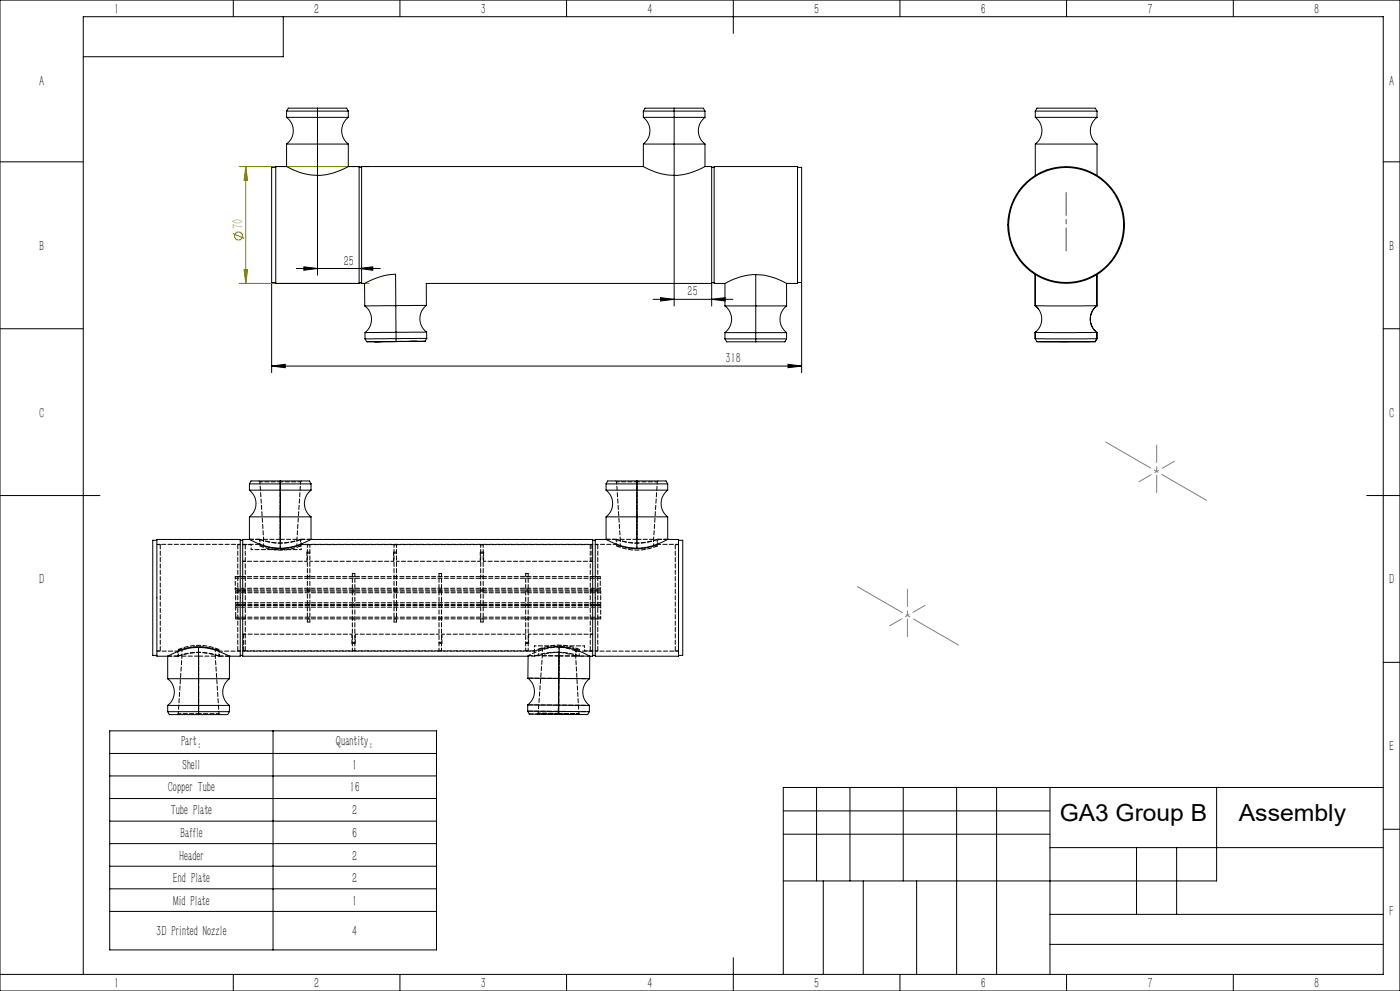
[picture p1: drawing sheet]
<svg xmlns="http://www.w3.org/2000/svg" width="420mm" height="297mm" viewBox="0 0 420 297" stroke-linecap="round" stroke-linejoin="round" font-family="sans-serif">
<g fill="none" stroke="#808000" stroke-width=".3">
<path d="M71.8 49.9h38.9M73.7 49.9v35M73.7 49.9l.6 4.1h-1.1zM69.8 70l3.5 1.4M71.8 84.9h38.9M73.2 80.9h1.1l-.6 4z"/>
<circle cx="71.6" cy="70.7" r="1.2"/>
</g>
<g fill="none" stroke="#000" stroke-width=".3">
<path d="M0 0h420v297h-420zM70 0v5M85 5v12h-60M120 0v5M170 0v5M220 0v10M270 0v5M320 0v5M370 0v5M0 48.5h25M95.2 52.6v29.9M202.2 52.6v39.1"/>
<path d="M415 48.5h5M91.2 80l4 .5-4 .5zM0 98.5h25M81.5 84.7v27M88.9 80.5h25.2M107.7 80.5l4.1-.5v1zM195.9 89.7h24M198.2 89.2l4 .5-4 .5zM213.5 89.7l4.1-.5v1zM213.5 84.9v6.8M240.5 84.7v27M415 98.5h5"/>
<path d="M81.5 109.7l4.1-.5v1zM81.5 109.7h159M236.4 109.2l4.1 .5-4.1 .5zM0 148.5h30M410 148.5h10M415 198.5h5M32.9 219h98.1v65.7h-98.1zM81.9 219v65.7M32.9 225.8h98.1M32.9 232.5h98.1M32.9 239.3h98.1M245 236v28"/>
<path d="M255 236v28M271 236v28M287 236v56M299 236v56M315 236v56M365 236v28h-130M415 236h-180v56M32.9 246.1h98.1M32.9 252.8h98.1M32.9 259.6h98.1M235 243h80M235 250h80"/>
<path d="M315 254h100M341 254v20M353 254v20M415 248.5h5M32.9 266.4h98.1M32.9 273.2h98.1M247 264v28M259 264v28M275 264v28M315 274h100M0 292h415v-287h-390v287M70 292v5"/>
<path d="M120 292v5M170 292v5M220 287v10M270 292v5M315 283h100M320 292v5M370 292v5"/>
</g>
<path d="M319.9 57.7v17.5" fill="none" stroke="#808080" stroke-width=".3" stroke-dasharray="30.5 1.3 1.3 1.3" stroke-dashoffset="23.7"/>
<path d="M352.3 138.2l-10.6 6.2M266.9 187.6l10.6-6.2" fill="none" stroke="#808080" stroke-width=".3" stroke-dasharray="30.5 1.3 1.3 1.3" stroke-dashoffset="26.2"/>
<path d="M347 133.4v14.2M272.2 176.6v14.2" fill="none" stroke="#808080" stroke-width=".3" stroke-dasharray="30.5 1.3 1.3 1.3" stroke-dashoffset="25.3"/>
<path d="M331.7 132.5l30.3 17.5M287.6 193.3l-30.4-17.5" fill="none" stroke="#808080" stroke-width=".3" stroke-dasharray="30.5 1.3 1.3 1.3" stroke-dashoffset="14.9"/>
<g fill="#000">
<path d="M91.2 80l4 .5-4 .5zM107.7 80.5l4.1-.5v1z"/>
<path d="M198.2 89.2l4 .5-4 .5zM213.5 89.7l4.1-.5v1z"/>
<path d="M81.5 109.7l4.1-.5v1zM236.4 109.2l4.1 .5-4.1 .5z"/>
</g>
<path d="M73.7 49.9l.6 4.1h-1.1zM73.2 80.9h1.1l-.6 4z" fill="#808000"/>
<g fill="none" stroke="#000" stroke-width=".3">
<path d="M86 35.2a5 5 0 0 1 0 8M86 35.2h9.2M86 33.3h18.5M86 33.3v1.9M95.2 35.2v8M95.2 35.2h9.3M95.2 32.4h-8.7l-.5 .9M95.2 32.4h8.8l.5 .9M95.2 32.4v2.8M104.5 35.2a5 5 0 0 0 0 8M104.5 33.3v1.9M193 35.2a5 5 0 0 1 0 8"/>
<path d="M193 35.2h9.2M193 33.3h18.5M193 33.3v1.9M202.2 35.2v8M202.2 35.2h9.3M202.2 32.4h-8.7l-.5 .9M202.2 32.4h8.8l.5 .9M202.2 32.4v2.8M211.5 35.2a5 5 0 0 0 0 8M211.5 33.3v1.9M310.6 35.2a5 5 0 0 1 0 8M310.6 35.2h18.5"/>
<path d="M310.6 33.3l.5-.9h17.5l.5 .9M310.6 33.3h18.5M310.6 33.3v1.9M329.1 35.2a5 5 0 0 0 0 8M329.1 33.3v1.9M82.7 50.2h-1.2v34.5h1.2M86 49.9l1.6 .8a18.6 18.6 0 0 0 7.6 1.9M86 43.2h9.2M86 49.9h-3.3v35h25v-35h-3.2M86 43.2v6.7M95.2 43.2h9.3M95.2 43.2v9.4"/>
<path d="M104.5 49.9l-.7 .4a18.5 18.5 0 0 1-8.6 2.3M104.5 43.2v6.7M107.7 50.2h.8M193 49.9l1.6 .8a19.1 19.1 0 0 0 7.6 1.9M193 43.2h9.2M193 49.9h-84.5v35h.9M193 43.2v6.7M202.2 43.2h9.3M202.2 43.2v9.4M211.5 49.9l-.8 .4a18.5 18.5 0 0 1-8.5 2.3M211.5 49.9h2v35h-85.6v6.6l-9.2 .1M211.5 43.2v6.7"/>
<path d="M213.5 50.2h.7M239.3 50.2h1.2v34.5h-1.2M310.6 43.2h18.5M310.6 43.2v9.4M313.8 51h.1M329.1 43.2v9.4M107.7 84.7h.8M109.4 84.9v6.8l9.3-.1M109.5 91.7a5 5 0 0 1 0 8M118.7 82.2a21 21 0 0 0-9.3 2.7M118.7 82.3v9.3M118.7 91.6l.1 8"/>
<path d="M118.8 99.6l-9.3 .1v1.9M118.8 99.6l9.2-.1v1.9M118.8 99.6v2.7M127.9 91.5a5 5 0 0 0 .1 8M213.5 84.7h.7M217.5 91.7a5 5 0 0 1 0 8M217.5 91.7h9.2M217.5 99.7h9.2M217.5 84.9h-3.3v-35h25.1v35h-3.3M217.5 84.9v6.8M217.5 99.7v1.9M226.7 82.3a20.3 20.3 0 0 0-9.2 2.6"/>
<path d="M226.7 82.3a19.2 19.2 0 0 1 8.9 2.4l.4 .2M226.7 91.7h9.3M226.7 91.7v8M226.7 99.7h9.3M226.7 82.3v9.4M226.7 99.7v2.7M236 91.7a5 5 0 0 0 0 8M236 84.9v6.8M236 99.7v1.9M310.6 91.6h18.4M310.6 91.6a5 5 0 0 1 .3 7.7M310.6 99.6h.1"/>
<path d="M310.6 82.3v9.4M310.6 99.6v1.9M310.6 91.6l.8 .8M310.6 91.7l1 1M310.6 91.7h.1M310.9 99.3l-.3 .3M328.2 98.8l.3 .3M328.5 99.1l.5 .5M329 91.6a5 5 0 0 0-.8 7.2M329 99.6h-18.4M329 82.3v9.3M329 99.6v1.9"/>
<path d="M329 99.7l.1 1.9M329.1 91.7h.1M329.1 91.7a5 5 0 0 0-1.3 6.6M329.1 82.3v9.4M109.5 101.6l.5 .8M118.7 102.3v.1M118.8 102.3l-8.8 .1h8.7M118.8 102.3h8.7l-8.8 .1M118.8 102.3l-6.4 .1h6.3M118.8 102.3h6.3l-6.4 .1M128 101.4l-18.5 .2M128 101.4l-.5 .9"/>
<path d="M217.5 101.6l.5 .8h8.7M217.5 101.6h18.5M236 101.6l-.5 .8h-8.8M310.6 101.5h18.4M310.6 101.5l.4 .9h7.7h9.8l.5-.9M329 101.6h.1M329.1 101.6l-.5 .8h-17.5M74.8 146.9a5 5 0 0 1 0 8M74.8 154.9h9.3M74.8 145h18.5M74.8 146.9h9.3M74.8 145v1.9"/>
<path d="M74.8 154.9v6.8M84.1 154.9h9.2M84.1 144.1h-8.8l-.5 .9M84.1 146.9v8M84.1 146.9h9.2M84.1 144.1h8.7l.5 .9M84.1 144.1v2.8M84.1 154.9v9.4M93.3 146.9a5 5 0 0 0 0 8M93.3 145v1.9M93.3 154.9v6.8M181.8 146.9a5 5 0 0 1 0 8"/>
<path d="M181.8 154.9h9.3M181.8 146.9h9.3M181.8 145h18.5M181.8 145v1.9M181.8 154.9v6.8M191.1 154.9h9.2M191.1 146.9v8M191.1 146.9h9.2M191.1 144.1h-8.8l-.5 .9M191.1 144.1h8.7l.5 .9M191.1 144.1v2.8M191.1 154.9v9.4"/>
<path d="M200.3 146.9a5 5 0 0 0 0 8M200.3 145v1.9M200.3 154.9v6.8M47.1 161.9h-1.3v34.5h1.3M72.1 161.9h.7M74.8 161.7l1.6 .8a19.3 19.3 0 0 0 7.7 1.8M74.8 161.7h-2v35h85.6v6.6h9.3M93.3 161.7l-.7 .3a19.1 19.1 0 0 1-8.5 2.3M93.3 161.7h84.5v35h-.9M177.8 161.9h.8M181.8 161.7l1.6 .8a19.3 19.3 0 0 0 7.7 1.8M181.8 161.7h-3.2v35h25v-35h-3.3"/>
<path d="M200.3 161.7l-.7 .3a19.1 19.1 0 0 1-8.5 2.3M203.6 161.9h1.2v34.5h-1.2M50.3 196.7h-3.2v-35h25v35h-3.3M50.3 196.7v6.7M59.5 194a20.3 20.3 0 0 0-9.2 2.7M59.5 194a19.2 19.2 0 0 1 8.9 2.5l.4 .2M59.5 194v9.4M68.8 196.7v6.7M72.1 196.4h.7M167.8 194a19.8 19.8 0 0 1 8.7 2.5l.4 .2M167.8 194l-.1 9.3M176.9 196.7v6.7l-9.2-.1"/>
<path d="M177.8 196.4h.8M50.3 203.4a5 5 0 0 1 0 8M50.3 203.4h9.2M50.3 211.4h9.2M50.3 213.3h18.5M50.3 213.3l.5 .9h8.7M50.3 211.4v1.9M59.5 203.4h9.3M59.5 203.4v8M59.5 211.4h9.3M59.5 211.4v2.8M68.8 203.4a5 5 0 0 0 0 8"/>
<path d="M68.8 213.3l-.5 .9h-8.8M68.8 211.4v1.9M158.3 213.1l9.3 .1M158.3 213.1l.5 .9 8.8 .1M158.3 211.3h9.3M158.3 211.3v1.8M158.4 203.3a5 5 0 0 1-.1 7.9M167.6 213.2l9.2 .1M167.6 213.2v.9M167.6 211.3l9.2 .1v1.9M167.6 211.3v1.9M167.7 203.3l-.1 8"/>
<path d="M176.8 213.3l-.5 .9-8.7-.1M176.8 203.4a5 5 0 0 0 0 8"/>
<circle cx="319.8" cy="67.4" r="17.5"/>
<circle cx="319.9" cy="67.4" r="17.2"/>
</g>
<g fill="none" stroke="#000" stroke-width=".3" stroke-dasharray="1.3 .6" stroke-dashoffset=".2">
<path d="M70.6 176.8h109.5M70.6 176.3h109.5M90.1 161.6l-.1 .1a17.4 17.4 0 0 1-11.3 .2l-.7-.3M92.1 165.5v2.7M118.1 165.5v2.7M144.1 168.2v-2.7M145.1 165.5v2.7M180.1 172.8h-109.5M180.1 173.3h-109.5M180.2 177.1h-109.5M180.2 177.6h-109.5M197.1 161.6l-.1 .1a17.4 17.4 0 0 1-11.3 .2l-.7-.3"/>
<path d="M53.5 196.6h.1a17.4 17.4 0 0 1 11.3-.2l.7 .2M70.7 185.5h109.5M70.7 185h109.5M70.7 181.1h109.5M70.7 180.6h109.5M105.6 192.8v-2.7M106.6 190.1v2.7M132.6 192.8v-2.7M158.6 192.8v-2.7M161.6 196.5h.2a17.5 17.5 0 0 1 11.3-.1l.7 .2M180.2 181.5h-109.5M180.2 182h-109.5"/>
<path d="M167.5 213.8l6.2 .1-6.1-.1M167.6 213.8h-6.2h6.1"/>
</g>
<path d="M84.1 164.3v-9.4M177.8 163.1h-87.5M191.1 164.3v-9.4M59.6 194v9.4M72.8 195.1h87.5M167.7 193.9l-.1 9.4M167.5 213.2l9.3 .1M167.5 211.3l9.3 .1M167.6 203.3l9.3 .1" fill="none" stroke="#000" stroke-width=".3" stroke-dasharray="1.3 .6" stroke-dashoffset=".7"/>
<g fill="none" stroke="#000" stroke-width=".3" stroke-dasharray="1.3 .6" stroke-dashoffset=".4">
<path d="M78 144.4h6.1M84.1 144.1v.9M84.1 154.9v-8M84.1 144.4h6.1M185 144.4h6.1M191.1 154.9v-8M191.1 144.1v.9M191.1 144.4h6.1M72.1 163.2h-.8M72.8 168.2h.8M73.6 163.2h-.8M92.2 165.8h.8"/>
<path d="M92.2 176.8h.8M93 165.5h-.9M93 163.3h-.8M93 177.1h-.8M93 172.8h-.8M105.7 176.8h.8M106.5 171.9h-.8M106.5 177.1h-.8M106.5 172.8h-.8M118.2 165.8h.8M118.2 176.8h.8M119 165.5h-.9"/>
<path d="M119 163.3h-.8M119 177.1h-.8M119 172.8h-.8M131.7 176.8h.8M132.5 171.9h-.8M132.5 177.1h-.8M132.5 172.8h-.8M144.2 165.8h.8M144.2 176.8h.8M145 163.3h-.8M145 177.1h-.8M145 172.8h-.8"/>
<path d="M157.7 176.8h.8M158.5 171.9h-.8M158.5 177.1h-.8M158.5 172.8h-.8M177.8 163.2h-.7M177.8 168.2h-.7M179.3 163.2h-.7M184.8 163.1h-6.2M203.6 163.1h-6.3M47.1 195.1h6.2M65.8 195.1h6.3M71.3 195.1h.8"/>
<path d="M72.8 195.1h.8M72.8 190.1h.8M92.2 181.1h.8M92.2 185.5h.8M93 186.4h-.8M93 181.5h-.8M105.7 192.5h.8M105.7 181.1h.8M105.7 185.5h.8M106.5 195h-.8M106.5 181.5h-.8M118.2 181.1h.8"/>
<path d="M118.2 185.5h.8M119 186.4h-.8M119 181.5h-.8M131.7 192.8h.9M131.7 192.5h.8M131.7 181.1h.8M131.7 185.5h.8M132.5 195h-.8M132.5 181.5h-.8M144.2 181.1h.8M144.2 185.5h.8M145 186.4h-.8"/>
<path d="M145 181.5h-.8M157.7 192.8h.9M157.7 192.5h.8M157.7 181.1h.8M157.7 185.5h.8M158.5 195h-.8M158.5 181.5h-.8M177.8 195.1h-.7M177.8 190.1h-.7M178.6 195.1h.7M59.6 203.4v8M59.6 214.1v-.8"/>
<path d="M59.6 213.9h-6.1M65.7 213.9h-6.1M167.5 214.1v-.9M167.6 203.3l-.1 8"/>
</g>
<path d="M84.1 146.9v-1.9M191.1 146.9v-1.9M158.4 196.6h1.9M167.7 193.9l1.8 .1M59.6 211.4v1.9M167.5 211.3v1.9" fill="none" stroke="#000" stroke-width=".3" stroke-dasharray="1.3 .6" stroke-dashoffset=".9"/>
<g fill="none" stroke="#000" stroke-width=".3" stroke-dasharray="1.3 .6">
<path d="M77.7 144.1l.3 .3M84.1 144.4v-.3M90.2 144.4l.3-.3M184.7 144.1l.3 .3M191.1 144.4v-.3M197.2 144.4l.3-.3M70.6 172.8h.1M74.8 161.6h.1M77.8 163.1h-5M78 161.6h-3.2M84.1 161.6h-5M84.1 161.6h5"/>
<path d="M90.3 161.6a17.5 17.5 0 0 1-12.5 0M93.3 161.6l-.2 .1M93.3 161.6h.1M93.3 161.6h-3.2M177.1 163.2v31.9M177.6 168.2v-5M181.8 161.6h.1M185 161.6h-3.2M186.1 161.6h5M196.1 161.6h-5M197.3 161.6a17.5 17.5 0 0 1-12.5 0M200.3 161.6h.1"/>
<path d="M200.3 161.6h-3.2M50.3 196.6h3.2M50.3 196.6h.1M53.3 196.6a17.5 17.5 0 0 1 12.5 0M54.6 196.6h5M64.6 196.6h-5M65.6 196.6h3.2M68.8 196.6h.1M70.7 185.5v-.6M73.1 190.1v5M73.6 195.1v-31.9M158.4 196.5h3.2"/>
<path d="M158.5 196.5l-.1 .1M160.3 196.6a17.5 17.5 0 0 1 12.5 0M162.7 196.5l5 .1M167.3 193.9h.4M167.7 196.6h5M167.8 193.9v.1M172.8 195.1h5M173.8 196.6h3.2M53.5 213.9l-.3 .2M59.6 213.9v.2M66 214.1l-.3-.2M161.4 213.8l-.2 .2"/>
<path d="M167.5 214.1h8.8M167.5 214.1h6.4h-6.3M167.5 213.8v.3M167.6 214.1l-6.4-.1 6.3 .1M167.6 213.8v.3M173.9 214.1l-.2-.2"/>
</g>
<g fill="none" stroke="#000" stroke-width=".3" stroke-dasharray="1.3 .6" stroke-dashoffset=".6">
<path d="M78 144.4l1.1 17.2M84.1 144.4v17.2M185 144.4l1.1 17.2M191.1 144.4v17.2M70.7 179.1v-2M78 161.6v2M79.1 163.6v-2M89.1 163.6v-2M89.1 161.6l1.1-17.2M90.1 161.6v2M145.1 168.2h32.5M185 161.6v2"/>
<path d="M186.1 163.6v-2M196.1 163.6v-2M196.1 161.6l1.1-17.2M197.1 161.6v2M53.5 196.6v-2M54.6 194.6v2M54.6 196.6l-1.1 17.3M64.6 194.6v2M65.6 196.6v-2M70.7 181.1v-2M105.6 190.1h-32.5M161.6 196.5l.1-2"/>
<path d="M162.7 196.5l-1.3 17.3M162.7 194.5v2M172.7 194.6v2M173.8 196.6v-2M59.6 213.9v-17.3M65.7 213.9l-1.1-17.3M167.5 213.8l.2-17.2M167.6 213.8l.1-17.2M173.7 213.9l-1-17.3"/>
</g>
<g fill="none" stroke="#000" stroke-width=".3" stroke-dasharray="1.3 .6" stroke-dashoffset=".1">
<path d="M77.8 161.6h-3M78 163.6l.1 .1a15.7 15.7 0 0 0 8.6 .9l3.4-1M93.3 161.6h-3M184.8 161.6h-3M185 163.6l.1 .1a15.7 15.7 0 0 0 8.6 .9l3.4-1M200.3 161.6h-3M50.3 196.6h3M65.6 194.6h-.1a15.7 15.7 0 0 0-8.5-1l-3.5 1M65.8 196.6h3M167.7 196.6l-5-.1M172.7 196.6h-5M173.8 194.6h-.1a15.6 15.6 0 0 0-8.5-1.1l-3.5 1"/>
<path d="M158.8 214l8.7 .1"/>
</g>
<path d="M75.3 163.2h-2.5M89.1 163.6a15.5 15.5 0 0 1-10 0M196.1 163.6a15.5 15.5 0 0 1-10 0M54.6 194.6a15.5 15.5 0 0 1 10 0M162.7 194.5a15.5 15.5 0 0 1 10 .1M175.3 195.1h2.5" fill="none" stroke="#000" stroke-width=".3" stroke-dasharray="1.3 .6" stroke-dashoffset=".3"/>
<g fill="none" stroke="#000" stroke-width=".3" stroke-dasharray="1.3 .6" stroke-dashoffset="-.1">
<path d="M90.3 163.1a16 16 0 0 1-12.5 0M177.6 163.2h-87.3M179.3 163.2v31.9M197.3 163.1a16 16 0 0 1-12.5 0M202.6 163.2v31.9M48.1 195.1v-31.9M53.3 195.1a16 16 0 0 1 12.5 0M70.7 184.9v-3.4M71.3 195.1v-31.9M73.1 195.1h87.2M160.3 195.1a16 16 0 0 1 12.5 0M158.3 213.1l9.2 .1"/>
<path d="M167.5 211.3l-9.2-.1M167.6 203.3l-9.2-.1"/>
</g>
<g fill="none" stroke="#000" stroke-width=".3" stroke-dasharray="1.3 .6" stroke-dashoffset=".5">
<path d="M48.1 163.2h-1M70.6 176.8v-4M71.3 176.8h2.3M72.1 163.1h-25M72.8 168.2h19.3M73.6 177.1h-2.3M73.6 172.8h-2.3M79.1 163.6h-1.1M90.1 163.6h-1M92.2 163.3v23.1M93 168.2h25.1M93 163.3v23.1"/>
<path d="M105.7 171.9v23.1M106.5 171.9v23.1M118.2 163.3v23.1M119 168.2h25.1M119 163.3v23.1M131.7 171.9v23.1M132.5 171.9v23.1M144.2 163.3v23.1M145 163.3v23.1M145.1 165.5h-1M157.7 171.9v23.1M158.5 171.9v23.1"/>
<path d="M177.1 176.8h2.2M179.3 177.1h-2.2M179.3 172.8h-2.2M180.1 172.8v4M180.2 177.1v4M186.1 163.6h-1.1M197.1 163.6h-1M203.6 163.2h-1M47.1 195.1h1M53.5 194.6h1.1M64.6 194.6h1M71.3 181.1h2.3"/>
<path d="M71.3 185.5h2.3M73.6 181.5h-2.3M105.6 192.8h1M131.7 190.1h-25.1M157.7 190.1h-25.1M161.7 194.5h1M167.8 193.9a21 21 0 0 0-9.3 2.6M172.7 194.6h1.1M172.8 196.6h4.1M177.1 181.1h2.2M177.1 185.5h2.2M177.8 190.1h-19.2"/>
<path d="M178.6 195.1h25M179.3 181.5h-2.2M180.2 181.5v4M202.6 195.1h1"/>
</g>
<g fill="none" stroke="#000" stroke-width=".3" stroke-dasharray="1.3 .6" stroke-dashoffset=".8">
<path d="M75.3 164.7v-1.5M77.8 161.6v1.5M90.3 163.2v1.5M90.3 164.7h-15M90.3 163.1v-1.5M184.8 161.6v1.5M197.3 163.1v-1.5M53.3 195.1v1.5M65.8 196.6v-1.5M160.3 195.1v-1.5M160.3 193.6h15M160.3 195.1v1.5"/>
<path d="M172.8 196.6v-1.5M175.3 193.6v1.5"/>
</g>
<g font-size="7.1">
<text x="317.9" y="246">GA3 Group B</text>
<text x="371.6" y="246">Assembly</text>
</g>
<g font-size="4.4">
<text x="34.2" y="4.2">1</text>
<text x="94.2" y="4.2">2</text>
<text x="144.2" y="4.2">3</text>
<text x="194.2" y="4.2">4</text>
<text x="244.2" y="4.2">5</text>
<text x="294.2" y="4.2">6</text>
<text x="344.2" y="4.2">7</text>
<text x="394.2" y="4.2">8</text>
<text x="11.7" y="25.9">A</text>
<text x="416.7" y="25.9">A</text>
<text x="11.7" y="75.1">B</text>
<text x="416.7" y="75.1">B</text>
<text x="103.1" y="79.6">25</text>
<text x="206.3" y="88.8">25</text>
<text x="217.7" y="108.8">318</text>
<text x="11.7" y="125.1">C</text>
<text x="416.7" y="125.1">C</text>
<text x="11.7" y="175.1">D</text>
<text x="416.7" y="175.1">D</text>
<text x="54.3" y="223.7">Part:</text>
<text x="100.8" y="223.7">Quantity:</text>
<text x="416.7" y="225.1">E</text>
<text x="54.7" y="230.9">Shell</text>
<text x="105.7" y="230.9">1</text>
<text x="50.3" y="237.2">Copper Tube</text>
<text x="104.9" y="237.2">16</text>
<text x="51.2" y="244.4">Tube Plate</text>
<text x="105.7" y="244.4">2</text>
<text x="54" y="251.2">Baffle</text>
<text x="105.7" y="251.2">6</text>
<text x="53.7" y="257.9">Header</text>
<text x="105.7" y="257.9">2</text>
<text x="51.8" y="264.7">End Plate</text>
<text x="105.7" y="264.7">2</text>
<text x="52" y="271.4">Mid Plate</text>
<text x="105.7" y="271.4">1</text>
<text x="416.8" y="274.4">F</text>
<text x="46.9" y="280.6">3D Printed Nozzle</text>
<text x="105.7" y="280.6">4</text>
<text x="34.2" y="296.2">1</text>
<text x="94.2" y="296.2">2</text>
<text x="144.2" y="296.2">3</text>
<text x="194.2" y="296.2">4</text>
<text x="244.2" y="296.2">5</text>
<text x="294.2" y="296.2">6</text>
<text x="344.2" y="296.2">7</text>
<text x="394.2" y="296.2">8</text>
</g>
<text font-size="4.4" fill="#808000" x="72.9" y="68.7" transform="rotate(-90 72.9 68.7)">70</text>
</svg>
